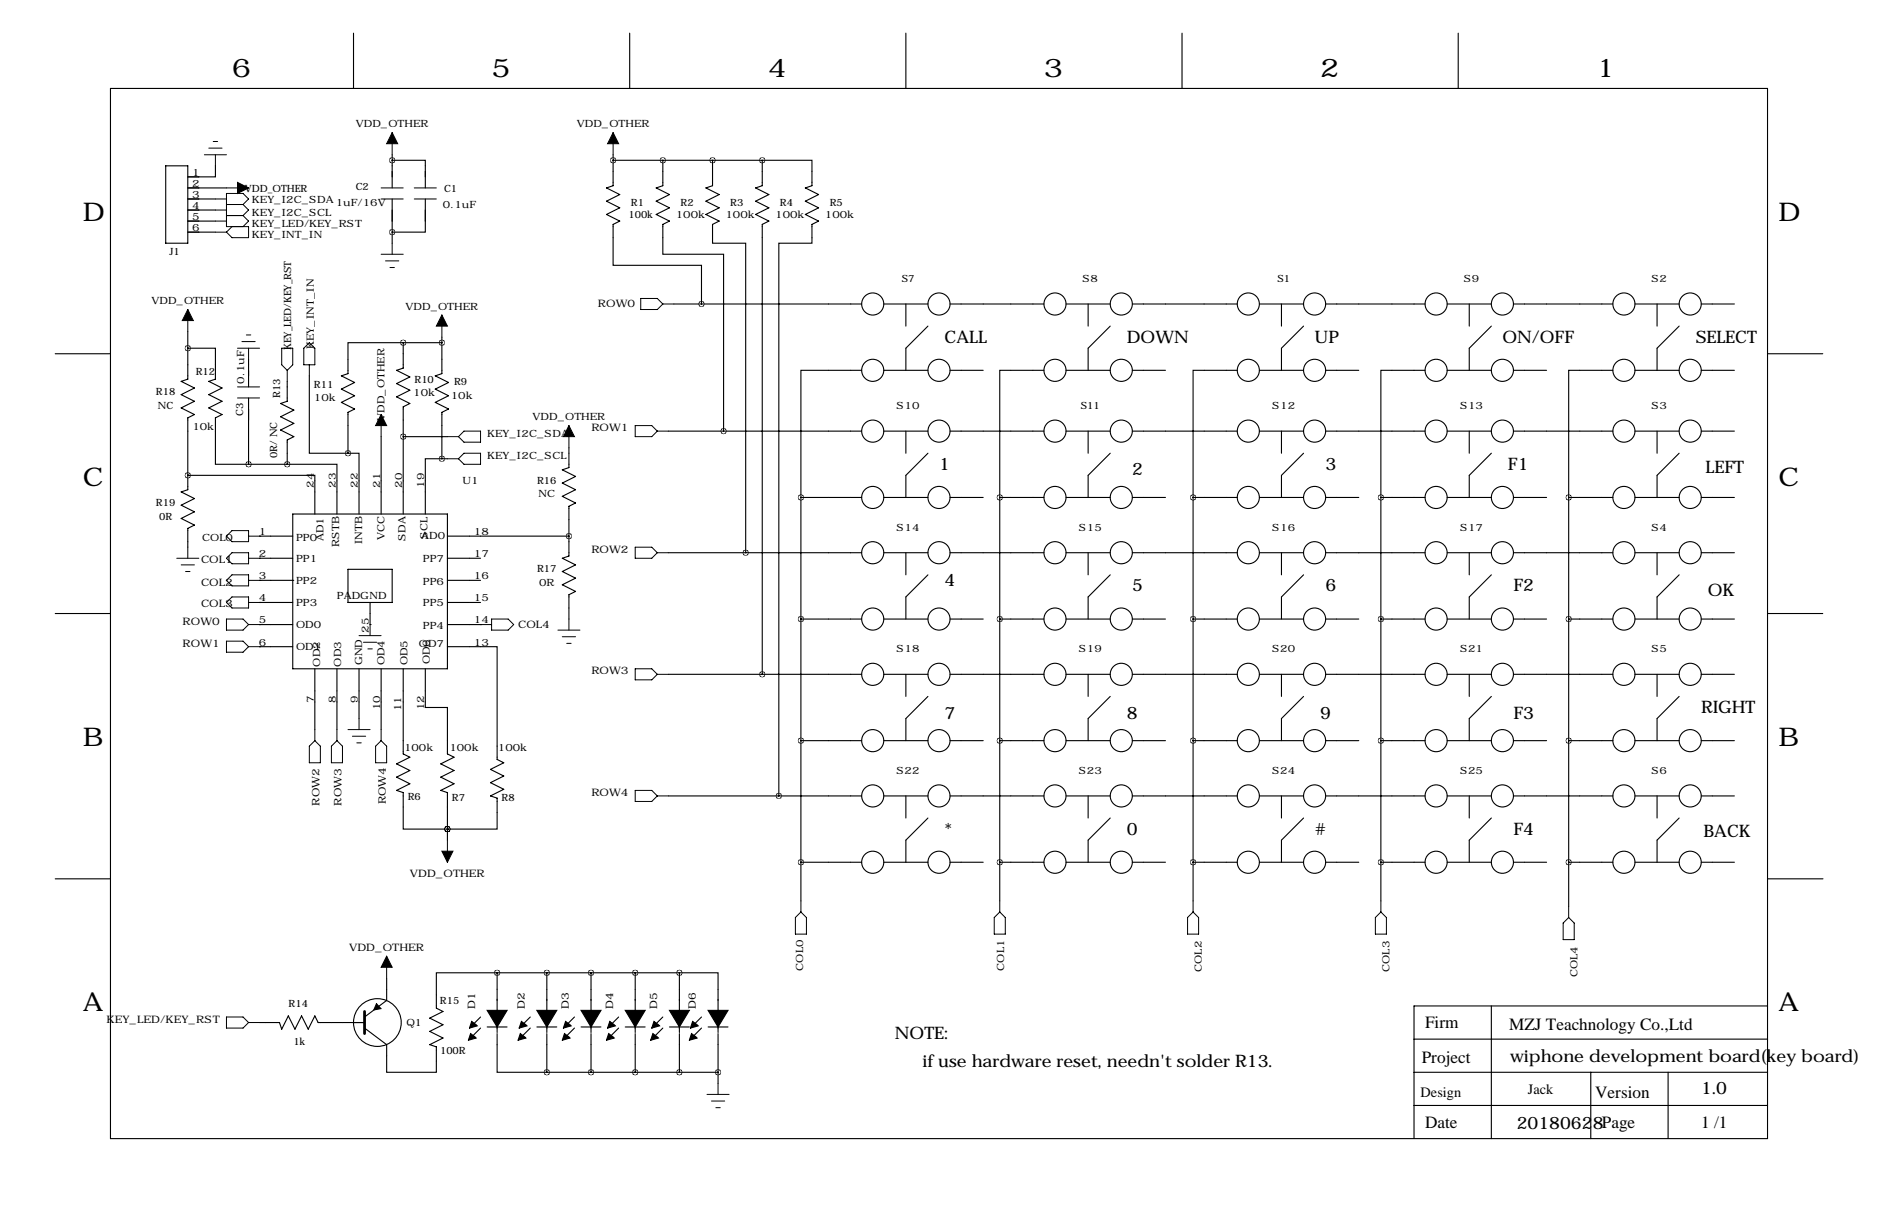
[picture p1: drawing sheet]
<svg xmlns="http://www.w3.org/2000/svg" width="432mm" height="279mm" viewBox="0 0 432 279" stroke-linecap="round" stroke-linejoin="round" font-family="sans-serif">
<g fill="none" stroke="#000" stroke-width=".25">
<path d="M81.3 7.6v12.7M144.8 7.6v12.7M208.3 7.6v12.7M271.8 7.6v12.7M335.3 7.6v12.7M25.4 20.3h381v241.3h-381zM38.1 38.1h5.1v17.8h-5.1zM49.5 38.1v2.5h-6.3M90.2 36.8h7.6v6.4M90.2 35.6v7.6M141 35.6v7.1l-1.6 .5 3.1 1.5-3.1 1.5 3.1 1.6-3.1 1.5 3.1 1.5-1.5 .8v9.4h20.3v8.8M141 36.8h34.3"/>
<path d="M152.4 36.8v5.9l-1.5 .5 3 1.5-3 1.5 3 1.6-3 1.5 3 1.5-1.5 .8v6.8h14v40.7M163.8 36.8v5.9l-1.5 .5 3.1 1.5-3.1 1.5 3.1 1.6-3.1 1.5 3.1 1.5-1.6 .8v4.3h7.6v71.1M175.3 36.8h11.4v5.9l-1.5 .5 3 1.5-3 1.5 3 1.6-3 1.5 3 1.5-1.5 .8v4.3h-7.6v127M175.3 36.8v5.9l-1.6 .5 3.1 1.5-3.1 1.5 3.1 1.6-3.1 1.5 3.1 1.5-1.5 .8v103.3M43.2 43.2h8.9M43.2 45.7h6.3M43.2 48.3h6.3M43.2 50.8h6.3M43.2 53.3h6.3M90.2 45.7v10.2M97.8 45.7v7.6h-7.6M43.2 76.2v10.9l-1.5 .5 3 1.6-3 1.5 3 1.5-3 1.5 3 1.5-1.5 .8v16.5l-1.5 .5 3 1.6-3 1.5 3 1.5-3 1.5 3 1.6-1.5 .7v4.3"/>
<path d="M92.7 78.7h-12.7v7.2l-1.5 .5 3 1.5-3 1.5 3 1.5-3 1.6 3 1.5-1.5 .7v9.4M92.7 78.7v5.9l-1.5 .5 3 1.5-3 1.5 3 1.6-3 1.5 3 1.5-1.5 .8v24.6M92.7 78.7h8.9M101.6 77.5v8.4l-1.5 .5 3 1.5-3 1.5 3 1.5-3 1.6 3 1.5-1.5 .7v10.7M154.9 69.8h43.2M203.2 69.8h10.2M208.3 69.8v5.1M213.4 74.9l-5.1 5.1v5.1M218.4 69.8h21.6M245.1 69.8h10.2M250.2 69.8v5.1M255.3 74.9l-5.1 5.1v5.1"/>
<path d="M260.3 69.8h24.2M289.6 69.8h10.1M294.6 69.8v5.1M299.7 74.9l-5.1 5.1v5.1M304.8 69.8h22.9M332.7 69.8h10.2M337.8 69.8v5.1M342.9 74.9l-5.1 5.1v5.1M348 69.8h22.8M375.9 69.8h10.2M381 69.8v5.1M386.1 74.9l-5.1 5.1v5.1"/>
<path d="M391.2 69.8h7.6M12.7 81.3h12.7M43.2 80h6.3v7.1l-1.5 .5 3.1 1.6-3.1 1.5 3.1 1.5-3.1 1.5 3.1 1.5-1.6 .8v10.7h7.6M57.1 82.5v6.4M57.1 91.4v15.3M66 87.6v4.6l-1.5 .5 3.1 1.5-3.1 1.6 3.1 1.5-3.1 1.5 3.1 1.5-1.6 .8v5.6M71.1 86.4v17.7h8.9M153.7 99.1h44.4M198.1 85.1h-14v29.2M203.2 85.1h10.2M203.2 99.1h10.2M208.3 99.1v5"/>
<path d="M218.4 85.1h7.7M218.4 99.1h21.6M240 85.1h-10.1v29.2M245.1 85.1h10.2M245.1 99.1h10.2M250.2 99.1v5M260.3 85.1h7.7M260.3 99.1h24.2M284.5 85.1h-10.2v29.2M289.6 85.1h10.1M289.6 99.1h10.1M294.6 99.1v5"/>
<path d="M304.8 85.1h7.6M304.8 99.1h22.9M327.7 85.1h-10.2v29.2M332.7 85.1h10.2M332.7 99.1h10.2M337.8 99.1v5M348 85.1h7.6M348 99.1h22.8M370.8 85.1h-10.1v29.2M375.9 85.1h10.2M375.9 99.1h10.2M381 99.1v5"/>
<path d="M391.2 85.1h7.6M391.2 99.1h7.6M406.4 81.3h12.7M43.2 109.2h.1M43.2 109.2h29.2v8.9M57.1 106.7h8.9M66 106.7h11.5v11.4M67.3 118.1h35.6v35.6h-35.6zM80 104.1h2.5v14M87.6 100.3v17.8M92.7 100.3h10.2M101.6 105.4h-3.8v12.7"/>
<path d="M101.6 105.4h1.3M130.8 102.9v4.5l-1.5 .5 3 1.6-3 1.5 3 1.5-3 1.5 3 1.6-1.5 .7v11.5l-1.5 .5 3 1.5-3 1.5 3 1.5-3 1.6 3 1.5-1.5 .8v5.5M184.1 114.3h14M184.1 114.3v92.7M203.2 114.3h10.2M213.4 104.1l-5.1 5.1v5.1M218.4 114.3h7.7M229.9 114.3h10.1M229.9 114.3v92.7M245.1 114.3h10.2M255.3 104.1l-5.1 5.1v5.1M260.3 114.3h7.7"/>
<path d="M274.3 114.3h10.2M274.3 114.3v92.7M289.6 114.3h10.1M299.7 104.1l-5.1 5.1v5.1M304.8 114.3h7.6M317.5 114.3h10.2M317.5 114.3v92.7M332.7 114.3h10.2M342.9 104.1l-5.1 5.1v5.1M348 114.3h7.6M360.7 114.3h10.1M360.7 114.3v94"/>
<path d="M375.9 114.3h10.2M386.1 104.1l-5.1 5.1v5.1M391.2 114.3h7.6M59.7 123.2h.1M59.7 128.3h.1M59.7 133.3h.1M59.7 138.4h.1M59.7 123.2h7.6M59.7 128.3h7.6M59.7 133.3h7.6M59.7 138.4h7.6M67.3 133.3h.1"/>
<path d="M80 130.8h10.2v7.6h-10.2zM85.1 138.4v5.1M102.9 123.2h27.9M102.9 128.3h7.6M102.9 133.3h7.6M102.9 138.4h7.6M153.7 127h44.4M203.2 127h10.2M208.3 127v5.1M213.4 132.1l-5.1 5.1v5M218.4 127h21.6M245.1 127h10.2"/>
<path d="M250.2 127v5.1M255.3 132.1l-5.1 5.1v5M260.3 127h24.2M289.6 127h10.1M294.6 127v5.1M299.7 132.1l-5.1 5.1v5M304.8 127h22.9M332.7 127h10.2M337.8 127v5.1M342.9 132.1l-5.1 5.1v5M348 127h22.8M375.9 127h10.2"/>
<path d="M381 127v5.1M386.1 132.1l-5.1 5.1v5M391.2 127h7.6M12.7 141h12.7M59.7 143.5h.1M59.7 148.6h.1M59.7 143.5h7.6M59.7 148.6h7.6M72.4 153.7v13.9M77.5 153.7v13.9M82.5 153.7v11.4M85.1 143.5h.1"/>
<path d="M87.6 153.7v13.9M92.7 153.7v19.5l1.5 .8-3 1.5 3 1.5-3 1.6 3 1.5-3 1.5 1.5 .5v8.4h10.2M97.8 153.7v8.9h5.1v10.6l1.5 .8-3.1 1.5 3.1 1.5-3.1 1.6 3.1 1.5-3.1 1.5 1.6 .5v10.9M102.9 148.6h11.4v25.9l1.5 .8-3 1.5 3 1.5-3 1.5 3 1.6-3 1.5 1.5 .5v7.1h-11.4M102.9 143.5h7.6M110.5 143.5h.1M153.7 154.9h44.4M184.1 142.2h14M203.2 142.2h10.2M203.2 154.9h10.2M208.3 154.9v5.1M218.4 142.2h7.7"/>
<path d="M218.4 154.9h21.6M229.9 142.2h10.1M245.1 142.2h10.2M245.1 154.9h10.2M250.2 154.9v5.1M260.3 142.2h7.7M260.3 154.9h24.2M274.3 142.2h10.2M289.6 142.2h10.1M289.6 154.9h10.1M294.6 154.9v5.1M304.8 142.2h7.6"/>
<path d="M304.8 154.9h22.9M317.5 142.2h10.2M332.7 142.2h10.2M332.7 154.9h10.2M337.8 154.9v5.1M348 142.2h7.6M348 154.9h22.8M360.7 142.2h10.1M375.9 142.2h10.2M375.9 154.9h10.2M381 154.9v5.1M391.2 142.2h7.6"/>
<path d="M391.2 154.9h7.6M406.4 141h12.7M184.1 170.2h14M203.2 170.2h10.2M213.4 160l-5.1 5.1v5.1M218.4 170.2h7.7M229.9 170.2h10.1M245.1 170.2h10.2M255.3 160l-5.1 5.1v5.1M260.3 170.2h7.7M274.3 170.2h10.2M289.6 170.2h10.1"/>
<path d="M299.7 160l-5.1 5.1v5.1M304.8 170.2h7.6M317.5 170.2h10.2M332.7 170.2h10.2M342.9 160l-5.1 5.1v5.1M348 170.2h7.6M360.7 170.2h10.1M375.9 170.2h10.2M386.1 160l-5.1 5.1v5.1M391.2 170.2h7.6M102.9 190.5h.1M153.7 182.9h44.4"/>
<path d="M184.1 198.1h14M203.2 182.9h10.2M203.2 198.1h10.2M208.3 182.9v5.1M213.4 188l-5.1 5v5.1M218.4 182.9h21.6M218.4 198.1h7.7M229.9 198.1h10.1M245.1 182.9h10.2M245.1 198.1h10.2M250.2 182.9v5.1M255.3 188l-5.1 5v5.1"/>
<path d="M260.3 182.9h24.2M260.3 198.1h7.7M274.3 198.1h10.2M289.6 182.9h10.1M289.6 198.1h10.1M294.6 182.9v5.1M299.7 188l-5.1 5v5.1M304.8 182.9h22.9M304.8 198.1h7.6M317.5 198.1h10.2M332.7 182.9h10.2M332.7 198.1h10.2"/>
<path d="M337.8 182.9v5.1M342.9 188l-5.1 5v5.1M348 182.9h22.8M348 198.1h7.6M360.7 198.1h10.1M375.9 182.9h10.2M375.9 198.1h10.2M381 182.9v5.1M386.1 188l-5.1 5v5.1M391.2 182.9h7.6M391.2 198.1h7.6M12.7 201.9h12.7"/>
<path d="M406.5 201.9h12.7M59.7 234.9h4.6l.5 1.6 1.5-3.1 1.5 3.1 1.5-3.1 1.6 3.1 1.5-3.1 .8 1.5h10.6M88.9 224.8v5.1l-5.1 3.8M110.5 233.7l-2.6 2.5M110.5 236.2l-2.6 2.6M112 236h4.6M114.3 223.5h-14v8.1l1.6 .8-3.1 1.5 3.1 1.6-3.1 1.5 3.1 1.5-3.1 1.5 1.5 .5v5.9h-11.4v-6.4l-5.1-3.8M114.3 237.5v8.9h11.4M114.3 223.5v13.7M114.3 223.5h41.9M121.9 233.7l-2.5 2.5M121.9 236.2l-2.5 2.6"/>
<path d="M123.4 236h4.6M125.7 223.5v13.7M125.7 237.5v8.9M132.1 233.7l-2.6 2.5M132.1 236.2l-2.6 2.6M133.6 236h4.6M135.9 223.5v13.7M135.9 237.5v8.9M142.2 233.7l-2.5 2.5M142.2 236.2l-2.5 2.6M143.8 236h4.5M146 223.5v13.7"/>
<path d="M146 237.5v8.9M152.4 233.7l-2.5 2.5M152.4 236.2l-2.5 2.6M153.9 236h4.6M156.2 223.5h8.9v13.7M156.2 223.5v13.7M156.2 237.5v8.9M161.3 233.7l-2.6 2.5M161.3 236.2l-2.6 2.6M162.8 236h4.6M165.1 237.5v11.4M325.1 238.8h81.3"/>
<path d="M342.9 231.1v30.5M406.4 231.1h-81.3v30.5M125.7 246.4h39.4M325.1 246.4h81.3M325.1 254h81.3M365.8 246.4v15.2M383.5 246.4v15.2"/>
<circle cx="200.7" cy="69.8" r="2.54"/>
<circle cx="215.9" cy="69.8" r="2.54"/>
<circle cx="242.6" cy="69.8" r="2.54"/>
<circle cx="257.8" cy="69.8" r="2.54"/>
<circle cx="287" cy="69.8" r="2.54"/>
<circle cx="302.3" cy="69.8" r="2.54"/>
<circle cx="330.2" cy="69.8" r="2.54"/>
<circle cx="345.4" cy="69.8" r="2.54"/>
<circle cx="373.4" cy="69.8" r="2.54"/>
<circle cx="388.6" cy="69.8" r="2.54"/>
<circle cx="200.7" cy="85.1" r="2.54"/>
<circle cx="200.7" cy="99.1" r="2.54"/>
<circle cx="215.9" cy="99.1" r="2.54"/>
<circle cx="215.9" cy="85.1" r="2.54"/>
<circle cx="242.6" cy="85.1" r="2.54"/>
<circle cx="242.6" cy="99.1" r="2.54"/>
<circle cx="257.8" cy="85.1" r="2.54"/>
<circle cx="257.8" cy="99.1" r="2.54"/>
<circle cx="287" cy="85.1" r="2.54"/>
<circle cx="287" cy="99.1" r="2.54"/>
<circle cx="302.3" cy="99.1" r="2.54"/>
<circle cx="302.3" cy="85.1" r="2.54"/>
<circle cx="330.2" cy="99.1" r="2.54"/>
<circle cx="330.2" cy="85.1" r="2.54"/>
<circle cx="345.4" cy="99.1" r="2.54"/>
<circle cx="345.4" cy="85.1" r="2.54"/>
<circle cx="373.4" cy="99.1" r="2.54"/>
<circle cx="373.4" cy="85.1" r="2.54"/>
<circle cx="388.6" cy="85.1" r="2.54"/>
<circle cx="388.6" cy="99.1" r="2.54"/>
<circle cx="200.7" cy="114.3" r="2.54"/>
<circle cx="215.9" cy="114.3" r="2.54"/>
<circle cx="242.6" cy="114.3" r="2.54"/>
<circle cx="257.8" cy="114.3" r="2.54"/>
<circle cx="287" cy="114.3" r="2.54"/>
<circle cx="302.3" cy="114.3" r="2.54"/>
<circle cx="330.2" cy="114.3" r="2.54"/>
<circle cx="345.4" cy="114.3" r="2.54"/>
<circle cx="373.4" cy="114.3" r="2.54"/>
<circle cx="388.6" cy="114.3" r="2.54"/>
<circle cx="200.7" cy="127" r="2.54"/>
<circle cx="215.9" cy="127" r="2.54"/>
<circle cx="242.6" cy="127" r="2.54"/>
<circle cx="257.8" cy="127" r="2.54"/>
<circle cx="287" cy="127" r="2.54"/>
<circle cx="302.3" cy="127" r="2.54"/>
<circle cx="330.2" cy="127" r="2.54"/>
<circle cx="345.4" cy="127" r="2.54"/>
<circle cx="373.4" cy="127" r="2.54"/>
<circle cx="388.6" cy="127" r="2.54"/>
<circle cx="200.7" cy="154.9" r="2.54"/>
<circle cx="200.7" cy="142.2" r="2.54"/>
<circle cx="215.9" cy="154.9" r="2.54"/>
<circle cx="215.9" cy="142.2" r="2.54"/>
<circle cx="242.6" cy="154.9" r="2.54"/>
<circle cx="242.6" cy="142.2" r="2.54"/>
<circle cx="257.8" cy="142.2" r="2.54"/>
<circle cx="257.8" cy="154.9" r="2.54"/>
<circle cx="287" cy="154.9" r="2.54"/>
<circle cx="287" cy="142.2" r="2.54"/>
<circle cx="302.3" cy="142.2" r="2.54"/>
<circle cx="302.3" cy="154.9" r="2.54"/>
<circle cx="330.2" cy="142.2" r="2.54"/>
<circle cx="330.2" cy="154.9" r="2.54"/>
<circle cx="345.4" cy="154.9" r="2.54"/>
<circle cx="345.4" cy="142.2" r="2.54"/>
<circle cx="373.4" cy="142.2" r="2.54"/>
<circle cx="373.4" cy="154.9" r="2.54"/>
<circle cx="388.6" cy="142.2" r="2.54"/>
<circle cx="388.6" cy="154.9" r="2.54"/>
<circle cx="200.7" cy="170.2" r="2.54"/>
<circle cx="215.9" cy="170.2" r="2.54"/>
<circle cx="242.6" cy="170.2" r="2.54"/>
<circle cx="257.8" cy="170.2" r="2.54"/>
<circle cx="287" cy="170.2" r="2.54"/>
<circle cx="302.3" cy="170.2" r="2.54"/>
<circle cx="330.2" cy="170.2" r="2.54"/>
<circle cx="345.4" cy="170.2" r="2.54"/>
<circle cx="373.4" cy="170.2" r="2.54"/>
<circle cx="388.6" cy="170.2" r="2.54"/>
<circle cx="200.7" cy="198.1" r="2.54"/>
<circle cx="200.7" cy="182.9" r="2.54"/>
<circle cx="215.9" cy="198.1" r="2.54"/>
<circle cx="215.9" cy="182.9" r="2.54"/>
<circle cx="242.6" cy="198.1" r="2.54"/>
<circle cx="242.6" cy="182.9" r="2.54"/>
<circle cx="257.8" cy="198.1" r="2.54"/>
<circle cx="257.8" cy="182.9" r="2.54"/>
<circle cx="287" cy="198.1" r="2.54"/>
<circle cx="287" cy="182.9" r="2.54"/>
<circle cx="302.3" cy="198.1" r="2.54"/>
<circle cx="302.3" cy="182.9" r="2.54"/>
<circle cx="330.2" cy="198.1" r="2.54"/>
<circle cx="330.2" cy="182.9" r="2.54"/>
<circle cx="345.4" cy="198.1" r="2.54"/>
<circle cx="345.4" cy="182.9" r="2.54"/>
<circle cx="373.4" cy="198.1" r="2.54"/>
<circle cx="373.4" cy="182.9" r="2.54"/>
<circle cx="388.6" cy="198.1" r="2.54"/>
<circle cx="388.6" cy="182.9" r="2.54"/>
<circle cx="86.8" cy="234.9" r="5.5"/>
</g>
<g fill="none" stroke="#000" stroke-width=".23">
<path d="M47 35.6h5.1M48 34h3.1M49 32.5h1M49.5 35.6v2.5M90.2 30.5v5.1M141 30.5v5.1M49.5 45.7h2.6M49.5 48.3h2.6M49.5 50.8h2.6M49.5 53.3h2.6M52.1 43.2h5M52.1 47h3.8"/>
<path d="M52.1 49.5h3.8M53.3 52.1l-1.2 1.2M55.9 47l1.2-1.3-1.2-1.3h-3.8v7.7h5v2.5h-3.8l-1.2-1.3M55.9 47l1.2 1.3-1.2 1.2M55.9 49.5l1.2 1.3-1.2 1.3M87.6 43.2h5.1M87.6 45.7h5.1M87.6 58.4h5.1M88.6 59.9h3.1M90.2 55.9v2.5M95.2 43.2h5.1M95.2 45.7h5.1"/>
<path d="M43.2 71.1v5.1M55.6 78.5h3.1M56.6 77h1.1M89.7 61.5h1M101.6 72.4v5.1M147.3 68.6h3.8l1.3 1.2-1.3 1.3h-3.8zM152.4 69.8h2.5M54.6 88.9h5.1M54.6 91.4h5.1M54.6 80h5.1M57.1 80v2.5M64.8 80h2.5v3.8l-1.3 1.3-1.2-1.3z"/>
<path d="M66 85.1v2.5M69.8 80l1.3-1.3 1.3 1.3v3.8h-2.6zM71.1 83.8v2.6M87.6 95.2v5.1M130.8 97.8v5.1M146 97.8h3.9l1.2 1.3-1.2 1.2h-3.9zM151.1 99.1h2.6M102.9 105.4h2.5M102.9 100.3h2.5M105.4 105.4l1.3-1.3h3.8v2.6h-3.8zM105.4 100.3l1.3-1.2h3.8v2.5h-3.8zM40.6 128.3h5.1"/>
<path d="M41.7 129.8h3M42.7 131.3h1M43.2 125.7v2.6M53.3 121.9h3.8v2.6h-3.8l-1.2-1.3zM53.3 127h3.8v2.5h-3.8l-1.2-1.2zM53.3 132.1h3.8v2.5h-3.8l-1.2-1.3zM53.3 137.2h3.8v2.5h-3.8l-1.2-1.3zM57.1 128.3h2.6M57.1 123.2h2.6M57.1 133.3h2.6M57.1 138.4h2.6M146 125.7h3.9l1.2 1.3-1.2 1.3h-3.9z"/>
<path d="M151.1 127h2.6M52.1 142.2h3.8l1.2 1.3-1.2 1.3h-3.8zM52.1 147.3h3.8l1.2 1.3-1.2 1.3h-3.8zM57.1 143.5h2.6M57.1 148.6h2.6M82.5 146h5.1M83.6 147.6h3M84.6 149.1h1M85.1 143.5v2.5M110.5 143.5h2.5M113 142.2h3.8l1.3 1.3-1.3 1.3h-3.8zM128.3 144.8h5"/>
<path d="M129.3 146.3h3M130.3 147.8h1M130.8 142.2v2.6M146 153.7h3.9l1.2 1.2-1.2 1.3h-3.9zM151.1 154.9h2.6M72.4 170.2l1.3 1.2v3.9h-2.6v-3.9zM72.4 167.6v2.6M76.2 171.4l1.3-1.2 1.2 1.2v3.9h-2.5zM77.5 167.6v2.6M80 167.6h5.1M81 169.2h3.1M82 170.7h1.1"/>
<path d="M82.5 165.1v2.5M87.6 167.6v2.6M87.6 170.2l1.3 1.2v3.9h-2.5v-3.9zM102.9 193v5.1M146 181.6h3.9l1.2 1.3-1.2 1.2h-3.9zM151.1 182.9h2.6M88.9 219.7v5.1M184.1 207v2.5M184.1 209.5l1.3 1.3v3.8h-2.5v-3.8zM229.9 209.5l1.2 1.3v3.8h-2.5v-3.8zM229.9 207v2.5M274.3 209.5l1.3 1.3v3.8h-2.6v-3.8z"/>
<path d="M274.3 207v2.5M317.5 209.5l1.3 1.3v3.8h-2.6v-3.8zM317.5 207v2.5M359.4 212.1l1.3-1.3 1.2 1.3v3.8h-2.5zM360.7 208.3v2.5M52.1 233.7h3.8l1.2 1.2-1.2 1.3h-3.8zM57.1 234.9h2.6M162.6 251.5h5M163.6 253h3M164.6 254.5h1M165.1 248.9v2.6"/>
</g>
<g fill="#000" stroke="#000" stroke-width=".25">
<path d="M86.6 230.6l1 1.1-1.6 .4zM108.2 237.5l1.3 1-1.8 .5zM108.5 234.7l1.2 1-1.8 .5zM114.3 232.2h2.3l-2.3 3.8zM112 232.2h2.3v3.8zM119.6 237.5l1.3 1-1.8 .5zM119.9 234.7l1.3 1-1.8 .5zM125.7 232.2h2.3l-2.3 3.8zM123.4 232.2h2.3v3.8zM129.8 237.5l1.3 1-1.8 .5zM130 234.7l1.3 1-1.8 .5zM135.9 232.2h2.3l-2.3 3.8z"/>
<path d="M133.6 232.2h2.3v3.8zM140 237.5l1.2 1-1.8 .5zM140.2 234.7l1.3 1-1.8 .5zM146 232.2h2.3l-2.3 3.8zM143.8 232.2h2.2v3.8zM150.1 237.5l1.3 1-1.8 .5zM150.4 234.7l1.2 1-1.7 .5zM156.2 232.2h2.3l-2.3 3.8zM153.9 232.2h2.3v3.8zM159 237.5l1.3 1-1.8 .5zM159.3 234.7l1.2 1-1.8 .5zM165.1 232.2h2.3l-2.3 3.8z"/>
<path d="M162.8 232.2h2.3v3.8z"/>
</g>
<path d="M83.8 232.4v5.1" fill="none" stroke="#000" stroke-width=".63"/>
<path d="M90.2 30.5l1.2 2.5h-2.5zM141 30.5l1.2 2.5h-2.5zM54.6 41.9l2.5 1.3-2.5 1.2zM43.2 71.1l1.2 2.6h-2.5zM101.6 72.4l1.3 2.5h-2.6zM87.6 95.2l1.3 2.6h-2.5zM130.8 97.8l1.3 2.5h-2.6zM101.6 195.6h2.5l-1.2 2.5zM88.9 219.7l1.3 2.5h-2.6z" fill="#000" stroke="#000" stroke-width=".23"/>
<path d="M90.1 53.3a.05 .05 0 0 0 .1 0 .05 .05 0 0 0-.1 0zM90.1 36.8a.05 .05 0 0 0 .1 0 .05 .05 0 0 0-.1 0zM43.1 109.2a.05 .05 0 0 0 .1 0 .05 .05 0 0 0-.1 0zM130.8 123.2a.05 .05 0 0 0 .1 0 .05 .05 0 0 0-.1 0zM43.1 80a.05 .05 0 0 0 .1 0 .05 .05 0 0 0-.1 0zM102.8 190.5a.05 .05 0 0 0 .1 0 .05 .05 0 0 0-.1 0zM175.2 36.8a.05 .05 0 0 0 .1 0 .05 .05 0 0 0-.1 0zM163.8 36.8a.05 .05 0 0 0 .1 0 .05 .05 0 0 0-.1 0zM140.9 36.8a.05 .05 0 0 0 .1 0 .05 .05 0 0 0-.1 0zM184.1 114.3a.05 .05 0 0 0 .1 0 .05 .05 0 0 0-.1 0zM184.1 142.2a.05 .05 0 0 0 .1 0 .05 .05 0 0 0-.1 0zM184.1 170.2a.05 .05 0 0 0 .1 0 .05 .05 0 0 0-.1 0zM229.8 170.2a.05 .05 0 0 0 .1 0 .05 .05 0 0 0-.1 0zM229.8 142.2a.05 .05 0 0 0 .1 0 .05 .05 0 0 0-.1 0zM229.8 114.3a.05 .05 0 0 0 .1 0 .05 .05 0 0 0-.1 0zM274.3 114.3a.05 .05 0 0 0 .1 0 .05 .05 0 0 0-.1 0zM274.3 142.2a.05 .05 0 0 0 .1 0 .05 .05 0 0 0-.1 0zM274.3 170.2a.05 .05 0 0 0 .1 0 .05 .05 0 0 0-.1 0zM360.6 170.2a.05 .05 0 0 0 .1 0 .05 .05 0 0 0-.1 0zM360.6 142.2a.05 .05 0 0 0 .1 0 .05 .05 0 0 0-.1 0zM360.6 114.3a.05 .05 0 0 0 .1 0 .05 .05 0 0 0-.1 0zM184.1 198.1a.05 .05 0 0 0 .1 0 .05 .05 0 0 0-.1 0zM229.8 198.1a.05 .05 0 0 0 .1 0 .05 .05 0 0 0-.1 0zM274.3 198.1a.05 .05 0 0 0 .1 0 .05 .05 0 0 0-.1 0zM360.6 198.1a.05 .05 0 0 0 .1 0 .05 .05 0 0 0-.1 0zM57.1 106.7a.05 .05 0 0 0 .1 0 .05 .05 0 0 0-.1 0zM80 104.1a.05 .05 0 0 0 .1 0 .05 .05 0 0 0-.1 0zM92.7 100.3a.05 .05 0 0 0 .1 0 .05 .05 0 0 0-.1 0zM92.7 78.7a.05 .05 0 0 0 .1 0 .05 .05 0 0 0-.1 0zM179 182.9a.05 .05 0 0 0 .1 0 .05 .05 0 0 0-.1 0zM175.2 154.9a.05 .05 0 0 0 .1 0 .05 .05 0 0 0-.1 0zM171.4 127a.05 .05 0 0 0 .1 0 .05 .05 0 0 0-.1 0zM166.3 99.1a.05 .05 0 0 0 .1 0 .05 .05 0 0 0-.1 0zM156.2 246.4a.05 .05 0 0 0 .1 0 .05 .05 0 0 0-.1 0zM146 246.4a.05 .05 0 0 0 .1 0 .05 .05 0 0 0-.1 0zM135.8 246.4a.05 .05 0 0 0 .1 0 .05 .05 0 0 0-.1 0zM125.7 246.4a.05 .05 0 0 0 .1 0 .05 .05 0 0 0-.1 0zM156.2 223.5a.05 .05 0 0 0 .1 0 .05 .05 0 0 0-.1 0zM146 223.5a.05 .05 0 0 0 .1 0 .05 .05 0 0 0-.1 0zM135.8 223.5a.05 .05 0 0 0 .1 0 .05 .05 0 0 0-.1 0zM125.7 223.5a.05 .05 0 0 0 .1 0 .05 .05 0 0 0-.1 0zM102.8 190.5a.05 .05 0 0 0 .1 0 .05 .05 0 0 0-.1 0zM161.2 69.9a.05 .05 0 0 0 .1 0 .05 .05 0 0 0-.1 0zM66 106.7a.05 .05 0 0 0 .1 0 .05 .05 0 0 0-.1 0z" fill="#000" stroke="#000" stroke-width="1.3"/>
<g font-size="5.9">
<text x="53.3" y="17.8">6</text>
<text x="113" y="17.8">5</text>
<text x="176.5" y="17.8">4</text>
<text x="240" y="17.8">3</text>
<text x="303.5" y="17.8">2</text>
<text x="367" y="17.8">1</text>
<text x="19" y="50.8">D</text>
<text x="408.9" y="50.8">D</text>
<text x="19" y="111.8">C</text>
<text x="408.9" y="111.8">C</text>
<text x="19" y="171.4">B</text>
<text x="408.9" y="171.4">B</text>
<text x="19" y="232.4">A</text>
<text x="408.9" y="232.4">A</text>
</g>
<g font-size="4">
<text x="217.2" y="78.7">CALL</text>
<text x="259.1" y="78.7">DOWN</text>
<text x="302.3" y="78.7">UP</text>
<text x="345.4" y="78.7">ON/OFF</text>
<text x="389.9" y="78.7">SELECT</text>
<text x="215.9" y="107.9">1</text>
<text x="304.8" y="107.9">3</text>
<text x="346.7" y="107.9">F1</text>
<text x="260.3" y="109.2">2</text>
<text x="392.2" y="108.7">LEFT</text>
<text x="217.2" y="134.6">4</text>
<text x="260.3" y="135.9">5</text>
<text x="304.8" y="135.9">6</text>
<text x="348" y="135.9">F2</text>
<text x="392.7" y="136.9">OK</text>
<text x="217.2" y="165.1">7</text>
<text x="259.1" y="165.1">8</text>
<text x="303.5" y="165.1">9</text>
<text x="348" y="165.1">F3</text>
<text x="391.2" y="163.8">RIGHT</text>
<text x="217.2" y="191.8">*</text>
<text x="259.1" y="191.8">0</text>
<text x="302.3" y="191.8">#</text>
<text x="348" y="191.8">F4</text>
<text x="391.7" y="192.3">BACK</text>
<text x="205.7" y="238.8">NOTE:</text>
<text x="327.7" y="236.2">Firm</text>
<text x="347" y="236.7">MZJ Teachnology Co.,Ltd</text>
<text x="212.1" y="245.1">if use hardware reset, needn't solder R13.</text>
<text x="326.9" y="244.3">Project</text>
<text x="347.2" y="244.1">wiphone development board(key board)</text>
<text x="391.2" y="251.5">1.0</text>
<text x="366.8" y="252.2">Version</text>
<text x="327.7" y="259.1">Date</text>
<text x="348.7" y="259.3">20180628Page</text>
<text x="391.2" y="259.1">1 /1</text>
</g>
<g font-size="3.3">
<text x="326.6" y="252">Design</text>
<text x="351.3" y="251.5">Jack</text>
</g>
<g font-size="2.4">
<text x="137.5" y="70.6">ROW0</text>
<text x="136" y="99.1">ROW1</text>
<text x="46.2" y="129.3">COL1</text>
<text x="136" y="127">ROW2</text>
<text x="46.2" y="134.6">COL2</text>
<text x="42" y="143.5">ROW0</text>
<text x="46.2" y="139.4">COL3</text>
<text x="42" y="148.6">ROW1</text>
<text x="119.1" y="144.3">COL4</text>
<text x="136" y="154.9">ROW3</text>
<text x="73.5" y="185.1" transform="rotate(-90 73.5 185.1)">ROW2</text>
<text x="78.5" y="185.1" transform="rotate(-90 78.5 185.1)">ROW3</text>
<text x="88.7" y="184.8" transform="rotate(-90 88.7 184.8)">ROW4</text>
<text x="136" y="182.9">ROW4</text>
<text x="94.2" y="201.5">VDD_OTHER</text>
<text x="80.3" y="218.4">VDD_OTHER</text>
<text x="109.2" y="231.8" transform="rotate(-90 109.2 231.8)">D1</text>
<text x="120.6" y="231.8" transform="rotate(-90 120.6 231.8)">D2</text>
<text x="130.8" y="231.8" transform="rotate(-90 130.8 231.8)">D3</text>
<text x="141" y="231.8" transform="rotate(-90 141 231.8)">D4</text>
<text x="151.1" y="231.8" transform="rotate(-90 151.1 231.8)">D5</text>
<text x="160" y="231.8" transform="rotate(-90 160 231.8)">D6</text>
<text x="24.5" y="234.9">KEY_LED/KEY_RST</text>
</g>
<g font-size="2.3">
<text x="81.8" y="29.2">VDD_OTHER</text>
<text x="132.6" y="29.2">VDD_OTHER</text>
<text x="44.2" y="40.4">1</text>
<text x="44.2" y="42.9">2</text>
<text x="44.2" y="45.5">3</text>
<text x="56.3" y="44.1">VDD_OTHER</text>
<text x="57.9" y="46.7">KEY_I2C_SDA 1uF/16V</text>
<text x="81.8" y="43.7">C2</text>
<text x="101.9" y="47.7">0.1uF</text>
<text x="102.1" y="44.2">C1</text>
<text x="145" y="47.4">R1</text>
<text x="156.5" y="47.4">R2</text>
<text x="167.9" y="47.4">R3</text>
<text x="179.3" y="47.4">R4</text>
<text x="190.8" y="47.4">R5</text>
<text x="44.2" y="48">4</text>
<text x="44.2" y="50.5">5</text>
<text x="44.2" y="53.1">6</text>
<text x="57.9" y="49.5">KEY_I2C_SCL</text>
<text x="57.9" y="52.1">KEY_LED/KEY_RST</text>
<text x="144.5" y="50">100k</text>
<text x="155.4" y="50">100k</text>
<text x="166.8" y="50">100k</text>
<text x="178.2" y="50">100k</text>
<text x="189.7" y="50">100k</text>
<text x="38.9" y="58.7">J1</text>
<text x="57.9" y="54.6">KEY_INT_IN</text>
<text x="207.3" y="64.8">S7</text>
<text x="248.9" y="64.8">S8</text>
<text x="293.7" y="64.8">S1</text>
<text x="336.5" y="64.8">S9</text>
<text x="379.7" y="64.8">S2</text>
<text x="34.8" y="69.8">VDD_OTHER</text>
<text x="93.2" y="71.1">VDD_OTHER</text>
<text x="66.9" y="80.5" transform="rotate(-90 66.9 80.5)">KEY_LED/KEY_RST</text>
<text x="72.1" y="80.2" transform="rotate(-90 72.1 80.2)">KEY_INT_IN</text>
<text x="45" y="86.2">R12</text>
<text x="56.1" y="88.1" transform="rotate(-90 56.1 88.1)">0.1uF</text>
<text x="72.2" y="89">R11</text>
<text x="95.3" y="88">R10</text>
<text x="104.4" y="88.5">R9</text>
<text x="35.9" y="90.8">R18</text>
<text x="36.3" y="94">NC</text>
<text x="55.9" y="95.5" transform="rotate(-90 55.9 95.5)">C3</text>
<text x="64.4" y="91.4" transform="rotate(-90 64.4 91.4)">R13</text>
<text x="72.2" y="92.2">10k</text>
<text x="95" y="90.9">10k</text>
<text x="103.7" y="91.7">10k</text>
<text x="206.2" y="94">S10</text>
<text x="248.5" y="94">S11</text>
<text x="292.5" y="94">S12</text>
<text x="335.7" y="94">S13</text>
<text x="379.7" y="94">S3</text>
<text x="44.2" y="98.8">10k</text>
<text x="88.4" y="96.8" transform="rotate(-90 88.4 96.8)">VDD_OTHER</text>
<text x="112" y="100.3">KEY_I2C_SDA</text>
<text x="122.4" y="96.5">VDD_OTHER</text>
<text x="63.8" y="105.2" transform="rotate(-90 63.8 105.2)">0R/ NC</text>
<text x="112" y="105.4">KEY_I2C_SCL</text>
<text x="72.1" y="112" transform="rotate(-90 72.1 112)">24</text>
<text x="77.2" y="112" transform="rotate(-90 77.2 112)">23</text>
<text x="82.3" y="112" transform="rotate(-90 82.3 112)">22</text>
<text x="87.4" y="112" transform="rotate(-90 87.4 112)">21</text>
<text x="92.5" y="112" transform="rotate(-90 92.5 112)">20</text>
<text x="97.5" y="112" transform="rotate(-90 97.5 112)">19</text>
<text x="106.4" y="111.3">U1</text>
<text x="123.5" y="111.1">R16</text>
<text x="35.9" y="116.2">R19</text>
<text x="36.6" y="119.4">0R</text>
<text x="123.8" y="114.3">NC</text>
<text x="46.5" y="124.2">COL0</text>
<text x="59.5" y="122.9">1</text>
<text x="68.1" y="124.2">PP0</text>
<text x="74.4" y="124.4" transform="rotate(-90 74.4 124.4)">AD1</text>
<text x="78" y="125.7" transform="rotate(-90 78 125.7)">RSTB</text>
<text x="83.3" y="125.1" transform="rotate(-90 83.3 125.1)">INTB</text>
<text x="88.4" y="124.2" transform="rotate(-90 88.4 124.2)">VCC</text>
<text x="93.2" y="124.3" transform="rotate(-90 93.2 124.3)">SDA</text>
<text x="96.8" y="123.9">AD0</text>
<text x="98.3" y="123.8" transform="rotate(-90 98.3 123.8)">SCL</text>
<text x="109" y="122.9">18</text>
<text x="206.2" y="121.9">S14</text>
<text x="248.1" y="121.9">S15</text>
<text x="292.5" y="121.9">S16</text>
<text x="335.7" y="121.9">S17</text>
<text x="379.7" y="121.9">S4</text>
<text x="59.5" y="128">2</text>
<text x="68.1" y="129">PP1</text>
<text x="97.2" y="129">PP7</text>
<text x="109" y="128">17</text>
<text x="123.5" y="131.5">R17</text>
<text x="59.5" y="133.1">3</text>
<text x="68.1" y="134.1">PP2</text>
<text x="77.4" y="137.7">PADGND</text>
<text x="97.2" y="134.4">PP6</text>
<text x="109" y="133.1">16</text>
<text x="124" y="134.6">0R</text>
<text x="59.5" y="138.2">4</text>
<text x="59.5" y="143.3">5</text>
<text x="68.1" y="139.2">PP3</text>
<text x="97.2" y="139.2">PP5</text>
<text x="109" y="138.2">15</text>
<text x="109" y="143.3">14</text>
<text x="59.5" y="148.3">6</text>
<text x="68.1" y="144.3">OD0</text>
<text x="68.1" y="149.3">OD1</text>
<text x="84.8" y="145.4" transform="rotate(-90 84.8 145.4)">25</text>
<text x="96.3" y="148.6">OD7</text>
<text x="97.2" y="144.5">PP4</text>
<text x="109" y="148.3">13</text>
<text x="206.2" y="149.9">S18</text>
<text x="248.1" y="149.9">S19</text>
<text x="292.5" y="149.9">S20</text>
<text x="335.7" y="149.9">S21</text>
<text x="379.7" y="149.9">S5</text>
<text x="73.7" y="153.2" transform="rotate(-90 73.7 153.2)">OD2</text>
<text x="78.5" y="153.2" transform="rotate(-90 78.5 153.2)">OD3</text>
<text x="83.3" y="152.9" transform="rotate(-90 83.3 152.9)">GND</text>
<text x="88.4" y="152.9" transform="rotate(-90 88.4 152.9)">OD4</text>
<text x="93.7" y="152.9" transform="rotate(-90 93.7 152.9)">OD5</text>
<text x="98.8" y="152.7" transform="rotate(-90 98.8 152.7)">OD6</text>
<text x="72.1" y="161.5" transform="rotate(-90 72.1 161.5)">7</text>
<text x="77.2" y="161.5" transform="rotate(-90 77.2 161.5)">8</text>
<text x="82.3" y="161.5" transform="rotate(-90 82.3 161.5)">9</text>
<text x="87.4" y="163.2" transform="rotate(-90 87.4 163.2)">10</text>
<text x="92.2" y="163.4" transform="rotate(-90 92.2 163.4)">11</text>
<text x="97.5" y="163.2" transform="rotate(-90 97.5 163.2)">12</text>
<text x="92.9" y="172.4">100k</text>
<text x="103.3" y="172.4">100k</text>
<text x="114.5" y="172.4">100k</text>
<text x="206.2" y="177.8">S22</text>
<text x="248.1" y="177.8">S23</text>
<text x="292.5" y="177.8">S24</text>
<text x="335.7" y="177.8">S25</text>
<text x="379.7" y="177.8">S6</text>
<text x="93.7" y="183.9">R6</text>
<text x="103.9" y="184.1">R7</text>
<text x="115.3" y="184.1">R8</text>
<text x="184.6" y="223" transform="rotate(-90 184.6 223)">COL0</text>
<text x="230.9" y="223" transform="rotate(-90 230.9 223)">COL1</text>
<text x="276.3" y="223.3" transform="rotate(-90 276.3 223.3)">COL2</text>
<text x="319.5" y="223.3" transform="rotate(-90 319.5 223.3)">COL3</text>
<text x="362.7" y="224.5" transform="rotate(-90 362.7 224.5)">COL4</text>
<text x="66.3" y="231.4">R14</text>
<text x="101.1" y="230.6">R15</text>
<text x="93.5" y="235.7">Q1</text>
<text x="67.5" y="240.2">1k</text>
<text x="101.2" y="242.2">100R</text>
</g>
</svg>
